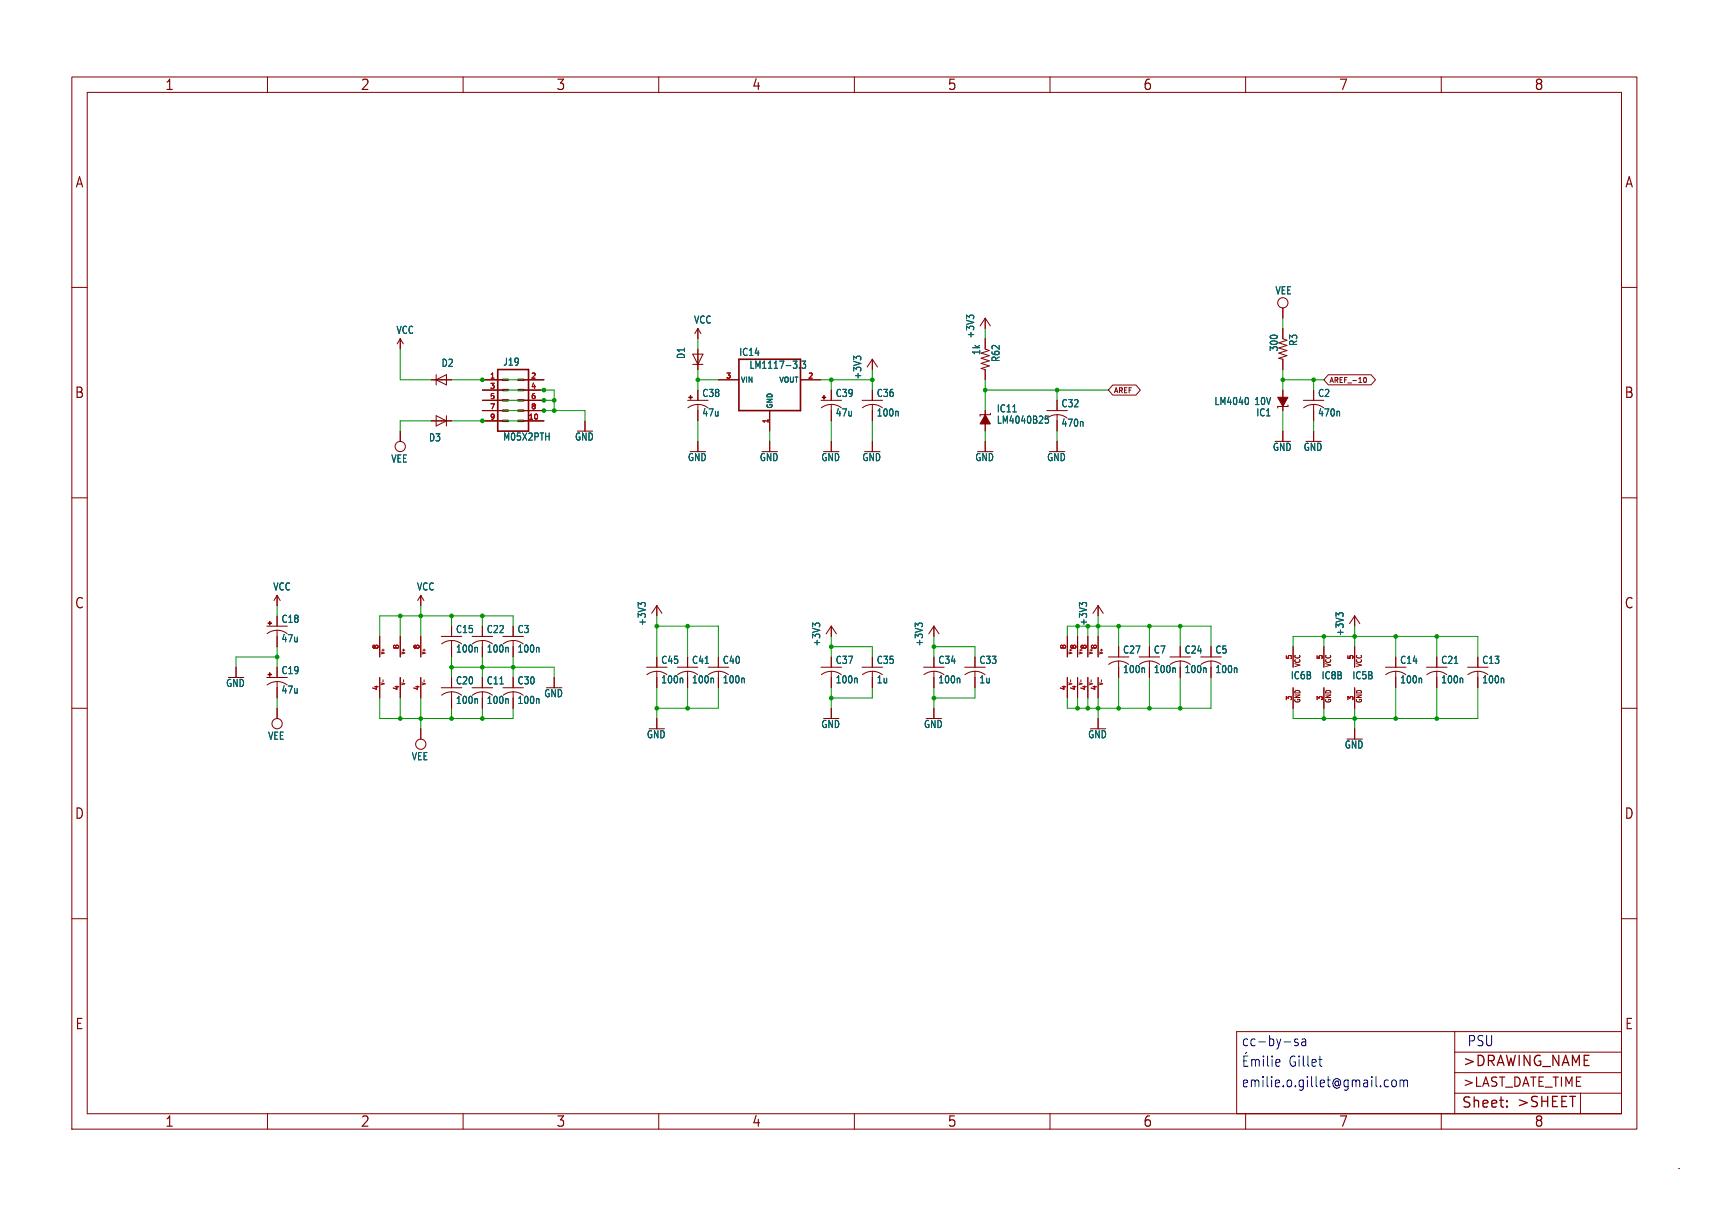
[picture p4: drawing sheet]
<svg xmlns="http://www.w3.org/2000/svg" width="425mm" height="299mm" viewBox="0 0 425 299" stroke-linecap="round" stroke-linejoin="round" font-family="sans-serif">
<g fill="none" stroke="#840000" stroke-width=".25">
<path d="M17.8 19.1h387.3v260.3h-387.3zM66.2 19.1v3.8M114.6 19.1v3.8M163 19.1v3.8M211.5 19.1v3.8M259.9 19.1v3.8M308.3 19.1v3.8M356.7 19.1v3.8M21.6 22.9h379.7v252.7h-379.7zM17.8 71.1h3.8M243.8 78.7l-1.2 1.9M243.8 78.7l1.3 1.9"/>
<path d="M243.8 78.7v2.6M317.5 76.2v2.5M401.3 71.1h3.8M99.1 83.8l-.8 1.3M99.1 83.8l.7 1.3M99.1 83.8v2.6M106.7 94h5.1M107.9 94l2.6-1.3v2.6zM107.9 92.7v2.6M119.4 94h5.1M119.4 96.5h5.1M119.4 99.1h5.1"/>
<path d="M129.5 94h5.1M129.5 96.5h5.1M129.5 99.1h5.1M170.2 99.1h5.1M171.4 87.6h2.6l-1.3 2.6zM171.4 90.2h2.6M172.7 81.3v2.5M172.7 86.4v5M172.7 96.5v2.6M172.7 81.3l-.7 1.3M172.7 81.3l.8 1.3M177.8 94h5.1"/>
<path d="M198.1 94h5.1M203.2 99.1h5.1M205.7 96.5v2.6M213.4 99.1h5M215.9 88.9v2.5M215.9 96.5v2.6M215.9 88.9l-1.3 1.9M215.9 88.9l1.3 1.9M243.8 83.8v2.6l1.1 .3-2.1 .7 2.1 .6-2.1 .6 2.1 .7-2.1 .6 2.1 .7-2.1 .6 1 .2v2.6M261.6 99.1v2.5M275.4 95.3h5.7l1.1 1.2-1.1 1.3h-5.7l-1.1-1.3zM317.5 81.3v2.5l1 .4-2 .6 2 .7-2 .6 2 .6-2 .7 2 .6-2 .6 1 .3v2.5"/>
<path d="M317.5 96.5v5.1M322.6 99.1h5.1M325.1 96.5v2.6M328.7 92.7h10.6l1.1 1.3-1.1 1.2h-10.6l-1-1.2zM337.7 93.5l.1-.1a.6 .6 0 0 1 .4 .6 .6 .6 0 0 1-.5 .6M99.1 106.7v2.5M106.7 104.1h5.1M107.9 102.9l2.6 1.2-2.6 1.3zM110.5 102.9v2.5M119.4 104.1h5.1M119.4 101.6h5.1M129.5 104.1h5.1"/>
<path d="M129.5 101.6h5.1M144.8 104.1v2.6M172.7 100.1a4.1 4.1 0 0 0-2.4 .8M172.7 100.1a4.1 4.1 0 0 1 2.5 .8M172.7 100.1v4M172.7 109.2v2.6M190.5 101.6v5.1M190.5 109.2v2.6M205.7 100.1a4.1 4.1 0 0 0-2.4 .8M205.7 100.1a4.1 4.1 0 0 1 2.5 .8M205.7 100.1v4M205.7 109.2v2.6"/>
<path d="M215.9 100.1a4.1 4.1 0 0 0-2.5 .8M215.9 100.1a4.1 4.1 0 0 1 2.5 .8M215.9 100.1v4M215.9 109.2v2.6M243.8 101.6v5.1M243.8 109.2v2.6M245.1 102.2v.4h-2.5v.4M259.1 101.6h5.1M261.6 102.6a4.1 4.1 0 0 0-2.4 .9M261.6 102.6a4.1 4.1 0 0 1 2.5 .9M261.6 102.6v4.1M261.6 109.2v2.6"/>
<path d="M317.5 106.7v2.5M318.8 100.2v.4h-2.6v.4M325.1 100.1a4.1 4.1 0 0 0-2.4 .8M325.1 100.1a4.1 4.1 0 0 1 2.5 .8M325.1 100.1v4M325.1 106.7v2.5M17.8 123.2h3.8M401.3 123.2h3.8M66 154.9h5.1M66.1 156.8a4.1 4.1 0 0 1 2.5-.8v4M68.6 155.9a4.1 4.1 0 0 1 2.5 .9M68.6 147.3v2.6"/>
<path d="M68.6 152.4v2.5M68.6 147.3l-.8 1.3M68.6 147.3l.7 1.3M94 157.5v5.1M99.1 157.5v5.1M104.1 147.3v2.6M104.1 157.5v5.1M104.1 147.3l-.7 1.3M104.1 147.3l.8 1.3M109.2 157.5h5.1M109.3 159.3a4.1 4.1 0 0 1 2.5-.8v4.1M111.8 158.5a4.1 4.1 0 0 1 2.4 .8"/>
<path d="M111.8 154.9v2.6M116.8 157.5h5.1M116.9 159.3a4.1 4.1 0 0 1 2.5-.8v4.1M119.4 158.5a4.1 4.1 0 0 1 2.5 .8M119.4 154.9v2.6M124.5 157.5h5M124.5 159.3a4.1 4.1 0 0 1 2.5-.8v4.1M127 158.5a4.1 4.1 0 0 1 2.5 .8M127 154.9v2.6M162.6 149.9v2.5M162.6 149.9l-1.3 1.9M162.6 149.9l1.2 1.9"/>
<path d="M205.7 154.9v2.6M205.7 154.9l-1.2 1.9M205.7 154.9l1.3 1.9M231.1 154.9v2.6M231.1 154.9l-1.2 1.9M231.1 154.9l1.3 1.9M264.2 157.5v5.1M266.7 157.5v5.1M269.2 157.5v5.1M271.8 149.9l-1.3 1.9M271.8 149.9l1.2 1.9M271.8 149.9v2.5"/>
<path d="M271.8 157.5v5.1M335.3 152.4l-1.3 1.9M335.3 152.4l1.2 1.9M335.3 152.4v2.5M17.8 175.3h3.8M58.4 165.1v2.5M66 167.6h5.1M68.6 168.7a4.1 4.1 0 0 0-2.5 .8M68.6 168.6a4.1 4.1 0 0 1 2.5 .9M68.6 165.1v2.5M68.6 168.7v4M68.6 175.3v2.5"/>
<path d="M94 167.6v5.1M94.8 168.2v.5M99.1 167.6v5.1M99.9 168.2v.5M104.1 167.6v5.1M105 168.2v.5M109.2 170.2h5.1M111.8 171.2a4.1 4.1 0 0 0-2.5 .8M111.8 171.2a4.1 4.1 0 0 1 2.4 .8M111.8 167.6v2.6M111.8 171.2v4.1M116.8 170.2h5.1"/>
<path d="M119.4 171.2a4.1 4.1 0 0 0-2.5 .8M119.4 171.2a4.1 4.1 0 0 1 2.5 .8M119.4 167.6v2.6M119.4 171.2v4.1M124.5 170.2h5M127 171.2a4.1 4.1 0 0 0-2.5 .8M127 171.2a4.1 4.1 0 0 1 2.5 .8M127 167.6v2.6M127 171.2v4.1M137.2 167.6v2.6M160 165.1h5.1M160.1 167a4.1 4.1 0 0 1 2.5-.9v4.1"/>
<path d="M162.6 166.1a4.1 4.1 0 0 1 2.4 .9M162.6 162.6v2.5M162.6 177.8v2.5M167.6 165.1h5.1M167.7 167a4.1 4.1 0 0 1 2.5-.9v4.1M170.2 166.1a4.1 4.1 0 0 1 2.5 .9M170.2 162.6v2.5M175.3 165.1h5M175.3 167a4.1 4.1 0 0 1 2.5-.9v4.1M177.8 166.1a4.1 4.1 0 0 1 2.5 .9M177.8 162.6v2.5M203.2 165.1h5.1"/>
<path d="M203.3 167a4.1 4.1 0 0 1 2.4-.9v4.1M205.7 166.1a4.1 4.1 0 0 1 2.5 .9M205.7 162.6v2.5M205.7 175.3v2.5M213.4 165.1h5M213.4 167a4.1 4.1 0 0 1 2.5-.9v4.1M215.9 166.1a4.1 4.1 0 0 1 2.5 .9M215.9 162.6v2.5M228.6 165.1h5.1M228.7 167a4.1 4.1 0 0 1 2.4-.9v4.1M231.1 166.1a4.1 4.1 0 0 1 2.5 .9M231.1 162.6v2.5"/>
<path d="M231.1 175.3v2.5M238.8 165.1h5M238.8 167a4.1 4.1 0 0 1 2.5-.9v4.1M241.3 166.1a4.1 4.1 0 0 1 2.5 .9M241.3 162.6v2.5M264.2 167.6v5.1M265 168.2v.5M266.7 167.6v5.1M267.5 168.2v.5M269.2 167.6v5.1M270.1 168.2v.5M271.8 167.6v5.1"/>
<path d="M271.8 177.8v2.5M272.6 168.2v.5M274.3 162.6h5.1M274.4 164.4a4.1 4.1 0 0 1 2.5-.8v4M276.9 163.6a4.1 4.1 0 0 1 2.4 .8M276.9 160v2.6M281.9 162.6h5.1M282 164.4a4.1 4.1 0 0 1 2.5-.8v4M284.5 163.6a4.1 4.1 0 0 1 2.5 .8M284.5 160v2.6M289.6 162.6h5M289.6 164.4a4.1 4.1 0 0 1 2.5-.8v4"/>
<path d="M292.1 163.6a4.1 4.1 0 0 1 2.5 .8M292.1 160v2.6M297.2 162.6h5.1M297.3 164.4a4.1 4.1 0 0 1 2.4-.8v4M299.7 163.6a4.1 4.1 0 0 1 2.5 .8M299.7 160v2.6M320 160v5.1M320 170.2v5.1M327.7 160v5.1M327.7 170.2v5.1M335.3 160v5.1M335.3 170.2v5.1"/>
<path d="M342.9 165.1h5.1M343 167a4.1 4.1 0 0 1 2.4-.9v4.1M345.4 166.1a4.1 4.1 0 0 1 2.5 .9M345.4 162.6v2.5M353.1 165.1h5M353.1 167a4.1 4.1 0 0 1 2.5-.9v4.1M355.6 166.1a4.1 4.1 0 0 1 2.5 .9M355.6 162.6v2.5M363.2 165.1h5.1M363.3 167a4.1 4.1 0 0 1 2.5-.9v4.1M365.8 166.1a4.1 4.1 0 0 1 2.4 .9M365.8 162.6v2.5"/>
<path d="M401.3 175.3h3.8M104.1 180.3v2.6M335.3 180.3v2.6M17.8 227.3h3.8M401.3 227.3h3.8M360 255.3v20.3M401.3 255.3h-95.2v20.3M66.2 275.6v3.8M114.6 275.6v3.8M163 275.6v3.8M211.5 275.6v3.8M259.9 275.6v3.8"/>
<path d="M308.3 275.6v3.8M356.7 275.6v3.8M360 265.4h41.3M360 260.3h41.3M360 270.5h41.3M391.2 270.5v5.1M415.5 289.2h.1"/>
<circle cx="317.5" cy="74.9" r="1.27"/>
<circle cx="99.1" cy="110.5" r="1.27"/>
<circle cx="68.6" cy="179.1" r="1.27"/>
<circle cx="104.1" cy="184.1" r="1.27"/>
</g>
<g fill="#840000" stroke="#840000" stroke-width=".25">
<path d="M316.2 98.3h2.6l-1.3 2.3z"/>
<path d="M170.5 98.3h.9v.1h-.9z"/>
<path d="M170.8 97.9h.2v.9h-.2z"/>
<path d="M243.8 102.6l1.3 2.3h-2.5z"/>
<path d="M66.3 154.1h.9v.2h-.9z"/>
<path d="M66.7 153.8h.1v.9h-.1z"/>
<path d="M203.5 98.3h.9v.1h-.9z"/>
<path d="M203.9 97.9h.1v.9h-.1z"/>
<path d="M66.3 166.8h.9v.2h-.9z"/>
<path d="M66.7 166.5h.1v.9h-.1z"/>
</g>
<g fill="none" stroke="#006464" stroke-width=".25">
<path d="M239.9 78.5l-.7-.5v.9M240.1 78h.7M197.9 91v.1M198.5 89.4h.9l-.5 .6 .4 .2v.8l-.2 .1-.6-.1M212 88.6l-.7-.5v1M212.1 88.2h.8M308.9 98.7v1.1M258.7 102.9h.8M258.7 103.7l.5-.1 .3 .4-.1 .6h-.7M158.6 149.6l-.7-.5v.9M158.8 149.2h.7M201.8 154.7l-.7-.5v.9"/>
<path d="M202 154.2h.7M227.2 154.7l-.7-.5v.9M227.4 154.2h.7M267.8 149.6l-.6-.5v.9M268 149.2h.8M331.3 152.1l-.6-.5v1M331.5 151.7h.8"/>
</g>
<path d="M123.2 91.4h7.6v15.3h-7.6zM182.9 88.9h15.2v12.7h-15.2z" fill="none" stroke="#840000" stroke-width=".41"/>
<path d="M124.5 99.1h1.2M124.5 96.5h1.2M124.5 94h1.2M128.3 99.1h1.2M128.3 96.5h1.2M128.3 94h1.2M124.5 104.1h1.2M124.5 101.6h1.2M128.3 104.1h1.2M128.3 101.6h1.2" fill="none" stroke="#840000" stroke-width=".61"/>
<path d="M373 273.7v.3M373 272.4v.2" fill="none" stroke="#840000" stroke-width=".32"/>
<g fill="none" stroke="#0000c2" stroke-width=".25">
<path d="M321.2 257.2l-.5-.1a.44 .44 0 0 0-.3 .4 .44 .44 0 0 0 .3 .4h.3a.44 .44 0 0 1 .3 .4 .44 .44 0 0 1-.3 .5l-.6-.2M322.2 257.2h.9l.1 1.6M323.2 257.7l-.7 .1a.52 .52 0 0 0-.4 .5 .52 .52 0 0 0 .4 .5l.7-.2M307.9 262.5h.7M308.9 261.3h-1v2.5h1M309.8 262.2v1.6M309.8 262.4a.53 .53 0 0 1 .8-.1l.1 .2M310.7 262.5l.3-.3 .6 .1 .1 1.5M310.7 262.5v1.3M312.7 261.3v.3M312.7 262.2v1.6M313.7 261.3v2.2l.3 .3"/>
<path d="M314.8 261.3v.3M314.8 262.2v1.6M315.8 263l1-.2-.1-.5-.6-.1-.3 .3 .1 1.2h.8M326.4 262.2h.8M326.8 263.7l.4 .1M343.6 267.4l-.6-.2-.4 .5v.7l.2 .4h.8M344.7 267.4a.56 .56 0 0 1 .9 .3v.7a.57 .57 0 0 1-.6 .6 .57 .57 0 0 1-.5-.6v-.7zM346.5 267.5a.53 .53 0 0 1 .8-.1l.1 .2M346.5 267.2v1.7M347.4 267.6l.3-.4 .6 .2 .1 1.5M347.4 267.6v1.3"/>
</g>
<g fill="none" stroke="#009600" stroke-width=".25">
<path d="M317.5 78.7v2.6M99.1 86.4v7.6h7.6M111.8 94h22.8M119.4 99.1h17.8M119.4 96.5h17.8v5.1M172.7 94h5.1M172.7 83.8v2.6M172.7 91.4v5.1M203.2 94h12.7M205.7 94v2.5M215.9 91.4v5.1M243.8 96.5h30.5"/>
<path d="M243.8 81.3v2.5M243.8 94v7.6M261.6 96.5v2.6M317.5 94h10.2M317.5 91.4v5.1M325.1 94v2.5M106.7 104.1h-7.6v2.6M111.8 104.1h22.8M119.4 101.6h25.4v2.5M172.7 104.1v5.1M190.5 106.7v2.5M205.7 104.1v5.1"/>
<path d="M215.9 104.1v5.1M243.8 106.7v2.5M261.6 106.7v2.5M317.5 101.6v5.1M325.1 104.1v2.6M68.6 149.9v2.5M99.1 152.4v5.1M104.1 149.9v7.6M111.8 152.4v2.5M119.4 152.4v2.5M127 154.9v-2.5h-33v5.1M162.6 152.4v10.2"/>
<path d="M162.6 154.9h15.2v7.7M170.2 154.9v7.7M205.7 157.5v5.1M231.1 157.5v5.1M264.2 157.5v-2.6h2.5v2.6M269.2 157.5v-2.6h30.5v5.1M271.8 152.4v5.1M276.9 154.9v5.1M284.5 154.9v5.1M292.1 154.9v5.1M327.7 157.5v2.5M335.3 154.9v5.1"/>
<path d="M345.4 157.5v5.1M355.6 157.5v5.1M68.6 162.6h-10.2v2.5M68.6 160v5.1M68.6 172.7v2.6M94 172.7v5.1h33v-2.5M99.1 172.7v5.1M104.1 172.7v7.6M111.8 165.1h25.4v2.5M111.8 162.6v5M111.8 175.3v2.5M119.4 162.6v5"/>
<path d="M119.4 175.3v2.5M127 162.6v5M162.6 170.2v7.6M170.2 170.2v5.1M177.8 170.2v5.1h-15.2M205.7 170.2v5.1M205.7 160h10.2v2.6M215.9 170.2v2.5h-10.2M231.1 160h10.2v2.6M231.1 170.2v5.1M241.3 170.2v2.5h-10.2M266.7 172.7v2.6"/>
<path d="M269.2 172.7v2.6M271.8 172.7v5.1M276.9 167.6v7.7M284.5 167.6v7.7M292.1 167.6v7.7M299.7 167.6v7.7h-35.5v-2.6M320 160v-2.5h45.8v5.1M327.7 175.3v2.5M335.3 175.3v5M345.4 170.2v7.6M355.6 170.2v7.6M365.8 170.2v7.6h-45.8v-2.5"/>
</g>
<g fill="#009600" stroke="#009600" stroke-width=".25">
<circle cx="276.9" cy="175.3" r=".46"/>
<circle cx="271.8" cy="175.3" r=".46"/>
<circle cx="292.1" cy="154.9" r=".46"/>
<circle cx="284.5" cy="154.9" r=".46"/>
<circle cx="271.8" cy="154.9" r=".46"/>
<circle cx="276.9" cy="154.9" r=".46"/>
<circle cx="355.6" cy="177.8" r=".46"/>
<circle cx="345.4" cy="177.8" r=".46"/>
<circle cx="335.3" cy="177.8" r=".46"/>
<circle cx="327.7" cy="177.8" r=".46"/>
<circle cx="355.6" cy="157.5" r=".46"/>
<circle cx="292.1" cy="175.3" r=".46"/>
<circle cx="205.7" cy="172.7" r=".46"/>
<circle cx="261.6" cy="96.5" r=".46"/>
<circle cx="345.4" cy="157.5" r=".46"/>
<circle cx="335.3" cy="157.5" r=".46"/>
<circle cx="317.5" cy="94" r=".46"/>
<circle cx="284.5" cy="175.3" r=".46"/>
<circle cx="325.1" cy="94" r=".46"/>
<circle cx="327.7" cy="157.5" r=".46"/>
<circle cx="266.7" cy="154.9" r=".46"/>
<circle cx="231.1" cy="172.7" r=".46"/>
<circle cx="269.2" cy="175.3" r=".46"/>
<circle cx="266.7" cy="175.3" r=".46"/>
<circle cx="231.1" cy="160" r=".46"/>
<circle cx="243.8" cy="96.5" r=".46"/>
<circle cx="215.9" cy="94" r=".46"/>
<circle cx="205.7" cy="94" r=".46"/>
<circle cx="68.6" cy="162.6" r=".46"/>
<circle cx="99.1" cy="152.4" r=".46"/>
<circle cx="111.8" cy="165.1" r=".46"/>
<circle cx="104.1" cy="152.4" r=".46"/>
<circle cx="111.8" cy="152.4" r=".46"/>
<circle cx="99.1" cy="177.8" r=".46"/>
<circle cx="134.6" cy="101.6" r=".46"/>
<circle cx="134.6" cy="96.5" r=".46"/>
<circle cx="134.6" cy="99.1" r=".46"/>
<circle cx="137.2" cy="99.1" r=".46"/>
<circle cx="119.4" cy="104.1" r=".46"/>
<circle cx="119.4" cy="94" r=".46"/>
<circle cx="137.2" cy="101.6" r=".46"/>
<circle cx="172.7" cy="94" r=".46"/>
<circle cx="119.4" cy="177.8" r=".46"/>
<circle cx="119.4" cy="165.1" r=".46"/>
<circle cx="104.1" cy="177.8" r=".46"/>
<circle cx="111.8" cy="177.8" r=".46"/>
<circle cx="119.4" cy="152.4" r=".46"/>
<circle cx="127" cy="165.1" r=".46"/>
<circle cx="170.2" cy="154.9" r=".46"/>
<circle cx="170.2" cy="175.3" r=".46"/>
<circle cx="162.6" cy="154.9" r=".46"/>
<circle cx="162.6" cy="175.3" r=".46"/>
<circle cx="205.7" cy="160" r=".46"/>
</g>
<g font-size="3.5" fill="#840000">
<text x="40.8" y="22.6">1</text>
<text x="89.2" y="22.6">2</text>
<text x="137.6" y="22.6">3</text>
<text x="186" y="22.6">4</text>
<text x="234.4" y="22.6">5</text>
<text x="282.9" y="22.6">6</text>
<text x="331.3" y="22.6">7</text>
<text x="379.7" y="22.6">8</text>
<text x="18.6" y="46.7">A</text>
<text x="402.1" y="46.7">A</text>
<text x="18.4" y="98.8">B</text>
<text x="402" y="98.8">B</text>
<text x="18.4" y="150.9">C</text>
<text x="402" y="150.9">C</text>
<text x="18.4" y="202.9">D</text>
<text x="402" y="202.9">D</text>
<text x="18.5" y="255">E</text>
<text x="402.1" y="255">E</text>
<text x="361.9" y="264.2">&gt;DRAWING_NAME</text>
<text x="361.7" y="274.4">Sheet:</text>
<text x="375.3" y="274.3">&gt;SHEET</text>
<text x="40.8" y="279.1">1</text>
<text x="89.2" y="279.1">2</text>
<text x="137.6" y="279.1">3</text>
<text x="186" y="279.1">4</text>
<text x="234.4" y="279.1">5</text>
<text x="282.9" y="279.1">6</text>
<text x="331.3" y="279.1">7</text>
<text x="379.7" y="279.1">8</text>
</g>
<g font-size="3.5" fill="#0000c2">
<text x="307.3" y="259.1">cc-by-sa</text>
<text x="363.2" y="259.1">PSU</text>
<text x="307.3" y="269.2">emilie.o.gillet@gmail.com</text>
<text x="318.8" y="264.2">Gillet</text>
</g>
<text font-size="3.2" fill="#840000" x="361.9" y="269.2">&gt;LAST_DATE_TIME</text>
<g font-size="2.5" fill="#006464">
<text x="315.6" y="73">VEE</text>
<text x="98.1" y="82.8">VCC</text>
<text x="171.7" y="80.2">VCC</text>
<text x="241.3" y="83.8" transform="rotate(-90 241.3 83.8)">+3V3</text>
<text x="169.7" y="88.9" transform="rotate(-90 169.7 88.9)">D1</text>
<text x="182.9" y="88.2">IC14</text>
<text x="242.7" y="87.9" transform="rotate(-90 242.7 87.9)">1k</text>
<text x="247.5" y="89.6" transform="rotate(-90 247.5 89.6)">R62</text>
<text x="316.4" y="87" transform="rotate(-90 316.4 87)">300</text>
<text x="321.2" y="85.6" transform="rotate(-90 321.2 85.6)">R3</text>
<text x="109.3" y="90.9">D2</text>
<text x="124.5" y="90.6">J19</text>
<text x="185.5" y="91.4">LM1117-3.3</text>
<text x="213.3" y="93.9" transform="rotate(-90 213.3 93.9)">+3V3</text>
<text x="173.8" y="98.4">C38</text>
<text x="206.8" y="98.4">C39</text>
<text x="217" y="98.4">C36</text>
<text x="262.7" y="100.9">C32</text>
<text x="300.5" y="100.4">LM4040</text>
<text x="310.5" y="100.4">10V</text>
<text x="326.2" y="98.4">C2</text>
<text x="173.8" y="103.2">47u</text>
<text x="206.8" y="103.2">47u</text>
<text x="217" y="103.2">100n</text>
<text x="246.7" y="102.2">IC11</text>
<text x="246.7" y="105">LM4040B25</text>
<text x="262.7" y="105.7">470n</text>
<text x="310.9" y="103.2">IC1</text>
<text x="326.2" y="103.2">470n</text>
<text x="106.1" y="109.4">D3</text>
<text x="124.5" y="109.2">M05X2PTH</text>
<text x="142.3" y="109.2">GND</text>
<text x="315" y="111.7">GND</text>
<text x="322.6" y="111.7">GND</text>
<text x="96.8" y="114.6">VEE</text>
<text x="170.2" y="114.3">GND</text>
<text x="188" y="114.3">GND</text>
<text x="203.2" y="114.3">GND</text>
<text x="213.4" y="114.3">GND</text>
<text x="241.3" y="114.3">GND</text>
<text x="259.1" y="114.3">GND</text>
<text x="67.6" y="146.3">VCC</text>
<text x="103.2" y="146.3">VCC</text>
<text x="69.6" y="154.3">C18</text>
<text x="160" y="154.9" transform="rotate(-90 160 154.9)">+3V3</text>
<text x="69.6" y="159.1">47u</text>
<text x="112.8" y="156.8">C15</text>
<text x="112.8" y="161.6">100n</text>
<text x="120.4" y="156.8">C22</text>
<text x="120.4" y="161.6">100n</text>
<text x="128.1" y="156.8">C3</text>
<text x="128.1" y="161.6">100n</text>
<text x="203.2" y="160" transform="rotate(-90 203.2 160)">+3V3</text>
<text x="228.6" y="160" transform="rotate(-90 228.6 160)">+3V3</text>
<text x="277.9" y="161.9">C27</text>
<text x="285.5" y="161.9">C7</text>
<text x="293.2" y="161.9">C24</text>
<text x="300.8" y="161.9">C5</text>
<text x="332.7" y="157.4" transform="rotate(-90 332.7 157.4)">+3V3</text>
<text x="69.6" y="167">C19</text>
<text x="163.6" y="164.4">C45</text>
<text x="171.2" y="164.4">C41</text>
<text x="178.9" y="164.4">C40</text>
<text x="206.8" y="164.4">C37</text>
<text x="217" y="164.4">C35</text>
<text x="232.2" y="164.4">C34</text>
<text x="242.4" y="164.4">C33</text>
<text x="277.9" y="166.7">100n</text>
<text x="285.5" y="166.7">100n</text>
<text x="293.2" y="166.7">100n</text>
<text x="300.8" y="166.7">100n</text>
<text x="346.5" y="164.4">C14</text>
<text x="356.7" y="164.4">C21</text>
<text x="366.8" y="164.4">C13</text>
<text x="55.9" y="170.1">GND</text>
<text x="69.6" y="171.8">47u</text>
<text x="112.8" y="169.5">C20</text>
<text x="120.4" y="169.5">C11</text>
<text x="128.1" y="169.5">C30</text>
<text x="134.7" y="172.7">GND</text>
<text x="163.6" y="169.2">100n</text>
<text x="171.2" y="169.2">100n</text>
<text x="178.9" y="169.2">100n</text>
<text x="206.8" y="169.2">100n</text>
<text x="217" y="169.2">1u</text>
<text x="232.2" y="169.2">100n</text>
<text x="242.4" y="169.2">1u</text>
<text x="319.5" y="168.2">IC6B</text>
<text x="327.1" y="168.2">IC8B</text>
<text x="334.7" y="168.2">IC5B</text>
<text x="346.5" y="169.2">100n</text>
<text x="356.7" y="169.2">100n</text>
<text x="366.8" y="169.2">100n</text>
<text x="112.8" y="174.3">100n</text>
<text x="120.4" y="174.3">100n</text>
<text x="128.1" y="174.3">100n</text>
<text x="66.3" y="183.2">VEE</text>
<text x="160.1" y="182.8">GND</text>
<text x="203.2" y="180.3">GND</text>
<text x="228.6" y="180.3">GND</text>
<text x="269.3" y="182.8">GND</text>
<text x="332.8" y="185.4">GND</text>
<text x="101.9" y="188.3">VEE</text>
</g>
<text font-size="2.5" fill="#009600" x="269.2" y="154.9" transform="rotate(-90 269.2 154.9)">+3V3</text>
<g font-size="1.8" fill="#a90000">
<text x="121.3" y="93.7">1</text>
<text x="131.4" y="93.7">2</text>
<text x="179.7" y="93.7">3</text>
<text x="200" y="93.7">2</text>
<text x="121.3" y="96.3">3</text>
<text x="121.3" y="98.8">5</text>
<text x="121.3" y="101.3">7</text>
<text x="131.4" y="96.3">4</text>
<text x="131.4" y="98.8">6</text>
<text x="131.4" y="101.3">8</text>
<text x="121.3" y="103.9">9</text>
<text x="130.8" y="103.9">10</text>
<text x="190.2" y="104.8" transform="rotate(-90 190.2 104.8)">1</text>
<text x="93.7" y="160.7" transform="rotate(-90 93.7 160.7)">8</text>
<text x="98.8" y="160.7" transform="rotate(-90 98.8 160.7)">8</text>
<text x="103.9" y="160.7" transform="rotate(-90 103.9 160.7)">8</text>
<text x="263.9" y="160.7" transform="rotate(-90 263.9 160.7)">8</text>
<text x="266.4" y="160.7" transform="rotate(-90 266.4 160.7)">8</text>
<text x="269" y="160.7" transform="rotate(-90 269 160.7)">8</text>
<text x="271.5" y="160.7" transform="rotate(-90 271.5 160.7)">8</text>
<text x="319.8" y="163.2" transform="rotate(-90 319.8 163.2)">5</text>
<text x="327.4" y="163.2" transform="rotate(-90 327.4 163.2)">5</text>
<text x="335" y="163.2" transform="rotate(-90 335 163.2)">5</text>
<text x="93.7" y="170.8" transform="rotate(-90 93.7 170.8)">4</text>
<text x="98.8" y="170.8" transform="rotate(-90 98.8 170.8)">4</text>
<text x="103.9" y="170.8" transform="rotate(-90 103.9 170.8)">4</text>
<text x="263.9" y="170.8" transform="rotate(-90 263.9 170.8)">4</text>
<text x="266.4" y="170.8" transform="rotate(-90 266.4 170.8)">4</text>
<text x="269" y="170.8" transform="rotate(-90 269 170.8)">4</text>
<text x="271.5" y="170.8" transform="rotate(-90 271.5 170.8)">4</text>
<text x="319.8" y="173.4" transform="rotate(-90 319.8 173.4)">3</text>
<text x="327.4" y="173.4" transform="rotate(-90 327.4 173.4)">3</text>
<text x="335" y="173.4" transform="rotate(-90 335 173.4)">3</text>
</g>
<g font-size="1.8" fill="#006464">
<text x="183.4" y="94.8">VIN</text>
<text x="192.8" y="94.8">VOUT</text>
<text x="191.3" y="101.1" transform="rotate(-90 191.3 101.1)">GND</text>
</g>
<g font-size="1.8" fill="#840000">
<text x="322" y="165.1" transform="rotate(-90 322 165.1)">VCC</text>
<text x="329.6" y="165.1" transform="rotate(-90 329.6 165.1)">VCC</text>
<text x="337.2" y="165.1" transform="rotate(-90 337.2 165.1)">VCC</text>
<text x="322" y="174" transform="rotate(-90 322 174)">GND</text>
<text x="329.6" y="174" transform="rotate(-90 329.6 174)">GND</text>
<text x="337.2" y="174" transform="rotate(-90 337.2 174)">GND</text>
</g>
<g font-size="1.7" fill="#840000">
<text x="329.1" y="94.9">AREF_-10</text>
<text x="275.7" y="97.4">AREF</text>
</g>
<g font-size="1.1" fill="#840000">
<text x="95.3" y="162" transform="rotate(-90 95.3 162)">V+</text>
<text x="100.4" y="162" transform="rotate(-90 100.4 162)">V+</text>
<text x="105.5" y="162" transform="rotate(-90 105.5 162)">V+</text>
<text x="265.5" y="162" transform="rotate(-90 265.5 162)">V+</text>
<text x="268.1" y="162" transform="rotate(-90 268.1 162)">V+</text>
<text x="270.6" y="162" transform="rotate(-90 270.6 162)">V+</text>
<text x="273.1" y="162" transform="rotate(-90 273.1 162)">V+</text>
<text x="95.3" y="169.6" transform="rotate(-90 95.3 169.6)">V-</text>
<text x="100.4" y="169.6" transform="rotate(-90 100.4 169.6)">V-</text>
<text x="105.5" y="169.6" transform="rotate(-90 105.5 169.6)">V-</text>
<text x="265.5" y="169.6" transform="rotate(-90 265.5 169.6)">V-</text>
<text x="268.1" y="169.6" transform="rotate(-90 268.1 169.6)">V-</text>
<text x="270.6" y="169.6" transform="rotate(-90 270.6 169.6)">V-</text>
<text x="273.1" y="169.6" transform="rotate(-90 273.1 169.6)">V-</text>
</g>
</svg>
